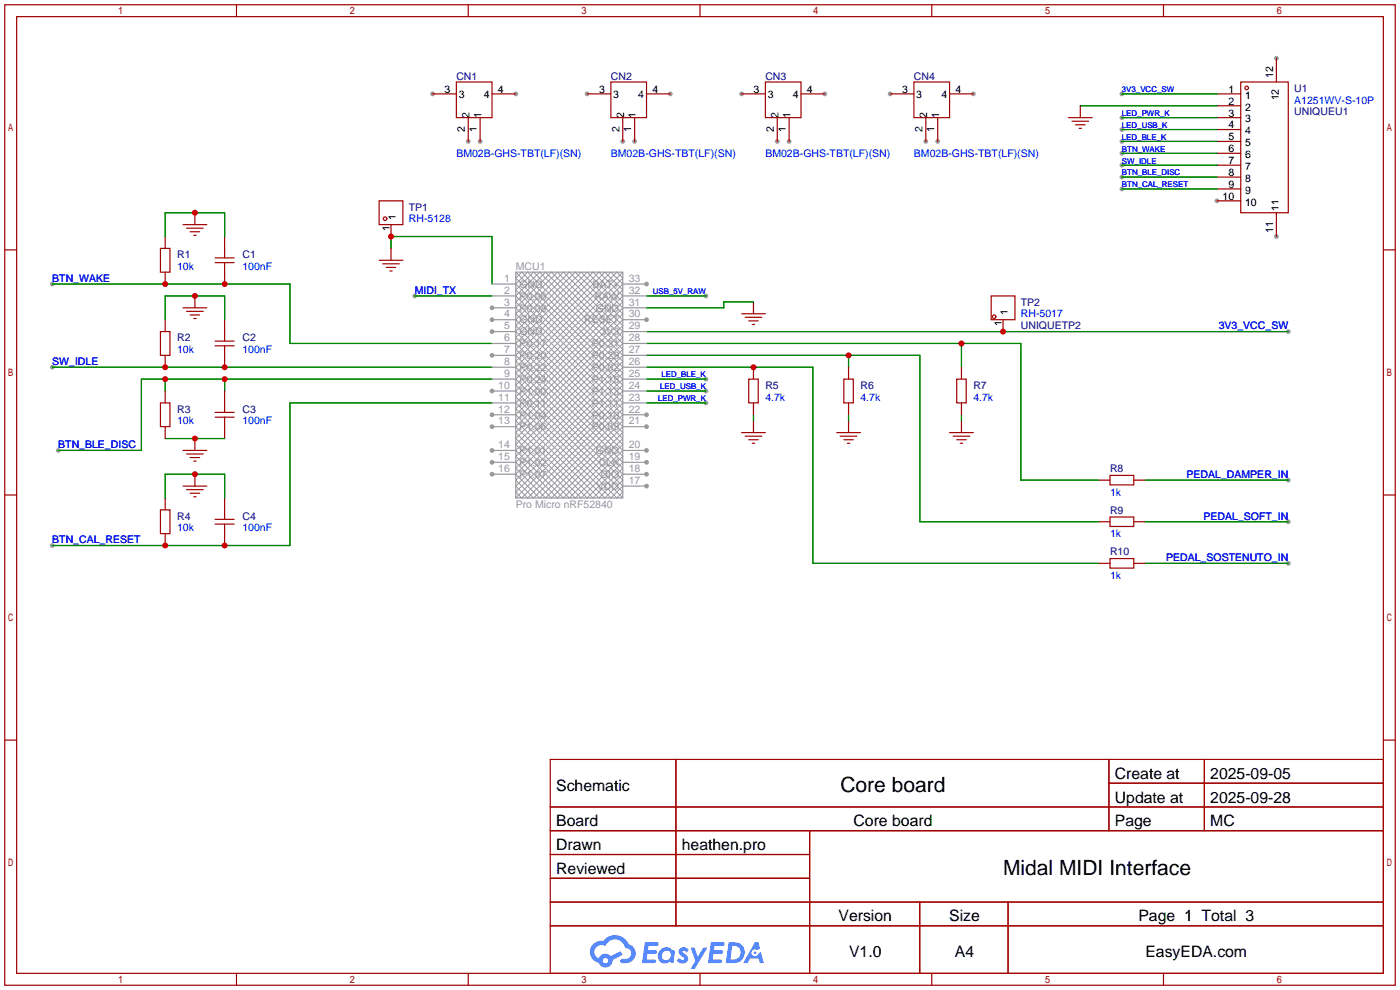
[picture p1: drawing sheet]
<svg xmlns="http://www.w3.org/2000/svg" width="299mm" height="212mm" viewBox="0 0 299 212" stroke-linecap="round" stroke-linejoin="round" font-family="sans-serif">
<g fill="#999">
<circle cx="260.1" cy="42.9" r=".51"/>
<circle cx="272.8" cy="50.5" r=".51"/>
<circle cx="272.8" cy="12.4" r=".51"/>
<circle cx="102.6" cy="30.2" r=".51"/>
<circle cx="100.1" cy="30.2" r=".51"/>
<circle cx="92.5" cy="20.1" r=".51"/>
<circle cx="110.2" cy="20.1" r=".51"/>
<circle cx="135.6" cy="30.2" r=".51"/>
<circle cx="133.1" cy="30.2" r=".51"/>
<circle cx="125.5" cy="20.1" r=".51"/>
<circle cx="143.3" cy="20.1" r=".51"/>
<circle cx="168.7" cy="30.2" r=".51"/>
<circle cx="166.1" cy="30.2" r=".51"/>
<circle cx="158.5" cy="20.1" r=".51"/>
<circle cx="176.3" cy="20.1" r=".51"/>
<circle cx="200.4" cy="30.2" r=".51"/>
<circle cx="197.9" cy="30.2" r=".51"/>
<circle cx="190.2" cy="20.1" r=".51"/>
<circle cx="208" cy="20.1" r=".51"/>
<circle cx="138.2" cy="60.7" r=".51"/>
<circle cx="138.2" cy="68.3" r=".51"/>
<circle cx="138.2" cy="88.6" r=".51"/>
<circle cx="138.2" cy="91.2" r=".51"/>
<circle cx="138.2" cy="96.3" r=".51"/>
<circle cx="138.2" cy="98.8" r=".51"/>
<circle cx="138.2" cy="101.3" r=".51"/>
<circle cx="138.2" cy="103.9" r=".51"/>
<circle cx="105.2" cy="101.3" r=".51"/>
<circle cx="105.2" cy="98.8" r=".51"/>
<circle cx="105.2" cy="96.3" r=".51"/>
<circle cx="105.2" cy="91.2" r=".51"/>
<circle cx="105.2" cy="88.6" r=".51"/>
<circle cx="105.2" cy="83.6" r=".51"/>
<circle cx="105.2" cy="75.9" r=".51"/>
<circle cx="105.2" cy="70.9" r=".51"/>
<circle cx="105.2" cy="68.3" r=".51"/>
<circle cx="105.2" cy="65.8" r=".51"/>
<circle cx="150.9" cy="63.2" r=".51"/>
<circle cx="275.3" cy="70.9" r=".51"/>
<circle cx="88.6" cy="63.2" r=".51"/>
<circle cx="275.3" cy="102.6" r=".51"/>
<circle cx="275.3" cy="111.5" r=".51"/>
<circle cx="275.3" cy="120.4" r=".51"/>
<circle cx="150.9" cy="83.6" r=".51"/>
<circle cx="150.9" cy="81" r=".51"/>
<circle cx="150.9" cy="86.1" r=".51"/>
<circle cx="11.2" cy="60.7" r=".51"/>
<circle cx="11.2" cy="78.5" r=".51"/>
<circle cx="11.2" cy="116.6" r=".51"/>
<circle cx="239.8" cy="20.1" r=".51"/>
<circle cx="239.8" cy="25.1" r=".51"/>
<circle cx="239.8" cy="27.7" r=".51"/>
<circle cx="239.8" cy="30.2" r=".51"/>
<circle cx="239.8" cy="32.8" r=".51"/>
<circle cx="239.8" cy="35.3" r=".51"/>
<circle cx="239.8" cy="37.8" r=".51"/>
<circle cx="239.8" cy="40.4" r=".51"/>
<circle cx="12.4" cy="96.3" r=".51"/>
</g>
<g fill="none" stroke="#a10000" stroke-width=".25">
<path d="M1 1h297.2v209.6h-297.2zM3.6 3.6h292.1v204.4h-292.1zM50.5 1v2.6M100.1 1v2.6M149.6 1v2.6M199.1 1v2.6M248.7 1v2.6M1 53.4h2.6M295.7 53.4h2.5M1 105.8h2.6M295.7 105.8h2.5M1 158.2h2.6"/>
<path d="M295.7 158.2h2.5M117.6 162.3h178.1v45.7h-178.1zM117.6 172.5h178.1M117.6 177.5h178.1M144.5 162.3v35.6M173 177.5v30.5M237 162.3v15.2M237 167.4h58.7M257.4 162.3v15.2M117.6 182.6h55.4M117.6 192.8h178.1M117.6 187.7h55.4"/>
<path d="M117.6 197.9h178.1M196.6 192.8v15.2M215.4 192.8v15.2M50.5 208v2.6M100.1 208v2.6M149.6 208v2.6M199.1 208v2.6M248.7 208v2.6"/>
</g>
<g fill="#5487ff">
<path d="M145.3 202.7a1.3 1.3 0 0 1 1.9 .3l-.4 .6a.54 .54 0 0 0-.9-.2l.1 .2a1.34 1.34 0 0 1 .9 1.8 1.47 1.47 0 0 1-2.3-.1l.5-.6 .8 .5a.31 .31 0 0 0 .4-.3 .31 .31 0 0 0-.3-.4 1.12 1.12 0 0 1-.7-1.8z"/>
<path d="M147.6 202.5h.9l.6 2 1.2-2h.9l-2.7 4.6h-.9l1-1.7z"/>
<path d="M137.8 201.4h1.7a1.31 1.31 0 0 1 1.2 .2 .4 .4 0 0 1-.3 .5l-1.8 .1-.1 .9h1.6a.4 .4 0 0 1 .4 .4 .4 .4 0 0 1-.5 .4h-1.6l-.2 1.2h1.4a.46 .46 0 0 1 .5 0 .46 .46 0 0 1 .1 .5l-.4 .2h-2.6z"/>
<path d="M151.9 201.4h1.7a1.32 1.32 0 0 1 1.2 .2 .39 .39 0 0 1-.3 .5l-1.8 .1-.1 .9h1.6a.4 .4 0 0 1 .4 .4 .4 .4 0 0 1-.4 .4h-1.7l-.2 1.2h1.4a.46 .46 0 0 1 .5 0 .46 .46 0 0 1 .1 .5l-.4 .2h-2.6z"/>
<path d="M161.3 201.4h.8l.3 1.3-.6 .4a.75 .75 0 0 0-1.1 .3 .75 .75 0 0 0 .5 1 .75 .75 0 0 0 .9-.7l.5-.2 .6 2.3h-.8l-.3-.9h-1.8l-.5 .9h-1z"/>
<path d="M155.7 201.4l-.6 4.4h1.5a2.27 2.27 0 0 0 2.6-2.2 2.27 2.27 0 0 0-2.7-2.2zM156.5 202.1a1.5 1.5 0 0 1 1.8 1.6 1.5 1.5 0 0 1-1.9 1.4h-.3z"/>
<path d="M141.2 203a1.6 1.6 0 0 0-.3 2.3 1.6 1.6 0 0 0 2.3 .2l.7 .3 .3-2.4-.1-.3-.5-.1a1.58 1.58 0 0 0-2.4 0zM141.8 203.5a.98 .98 0 0 1 1.6 .4 .98 .98 0 0 1-1.1 1.3 .94 .94 0 0 1-.9-.7 .94 .94 0 0 1 .4-1z"/>
<path d="M126.8 201.8a2.37 2.37 0 0 0 1.1 4 1.54 1.54 0 0 0 1.8 1 1.54 1.54 0 0 0 1.2-1.6l2.2-1.1-.5-.8-2 1a1.57 1.57 0 0 0-2.7 .5 1.5 1.5 0 0 1-.7-2.1 1.5 1.5 0 0 1 2.2-.5 2.23 2.23 0 0 1 2.3-1.4 2.23 2.23 0 0 1 2 1.8 1.16 1.16 0 0 1 1.2 1.1 1.16 1.16 0 0 1-1.1 1.2h-.7a.47 .47 0 0 0-.5 .4 .47 .47 0 0 0 .4 .5 2.17 2.17 0 0 0 2.5-.9 2.17 2.17 0 0 0-.3-2.7l-.8-.4a3.2 3.2 0 0 0-5.5-.7l-1.1 .1zM128.8 205.3a.6 .6 0 0 1 1.2 0 .6 .6 0 0 1-1.2 0z"/>
<circle cx="161.4" cy="203.6" r=".28"/>
</g>
<g fill="none" stroke="#a10000" stroke-width=".25">
<path d="M97.5 17.5h7.7v7.6h-7.7zM130.6 17.5h7.6v7.6h-7.6zM163.6 17.5h7.6v7.6h-7.6zM195.3 17.5h7.6v7.6h-7.6zM265.2 17.5h10.1v28h-10.1zM272.8 12.4v5.1M92.5 20.1h5M100.1 25.1v5.1M102.6 25.1v5.1M105.2 20.1h5M125.5 20.1h5.1M133.1 25.1v5.1"/>
<path d="M135.6 25.1v5.1M138.2 20.1h5.1M158.5 20.1h5.1M166.1 25.1v5.1M168.7 25.1v5.1M171.2 20.1h5.1M190.2 20.1h5.1M197.9 25.1v5.1M200.4 25.1v5.1M202.9 20.1h5.1M228.3 25.1h5.1M229.1 25.9h3.6"/>
<path d="M229.9 26.7h2M230.6 27.4h.5M230.9 22.6v2.5M260.1 20.1h5.1M260.1 22.6h5.1M260.1 25.1h5.1M260.1 27.7h5.1M260.1 30.2h5.1M260.1 32.8h5.1M260.1 35.3h5.1M260.1 37.8h5.1M34.3 53.1h2v5.1h-2z"/>
<path d="M35.3 50.5v2.6M35.3 58.2v2.5M39.1 48h5.1M39.9 48.8h3.5M40.6 49.5h2.1M41.4 50.3h.5M41.7 45.5v2.5M46 55.1h4M46 56.1h4M48 50.5v4.6M48 56.1v4.6M81 42.9h5.1v5.1h-5.1z"/>
<path d="M81 55.6h5.1M81.8 56.4h3.5M82.5 57.2h2.1M83.3 57.9h.5M83.6 48v2.5M83.6 53.1v2.5M260.1 40.4h5.1M260.1 42.9h5.1M272.8 45.5v5M34.3 70.9h2v5h-2zM35.3 68.3v2.6M35.3 75.9v2.6"/>
<path d="M39.1 65.8h5.1M39.9 66.5h3.5M40.6 67.3h2.1M41.4 68.1h.5M41.7 63.2v2.6M46 72.9h4M46 73.9h4M48 68.3v4.6M48 73.9v4.6M158.5 67.1h5.1M159.3 67.8h3.5M160 68.6h2.1"/>
<path d="M160.8 69.3h.5M161 64.5v2.6M161 78.5v2.5M181.4 78.5v2.5M205.5 78.5v2.5M211.8 63.2h5.1v5.1h-5.1zM214.4 68.3v2.6M34.3 86.1h2v5.1h-2zM35.3 83.6v2.5M35.3 91.2v2.5M39.1 96.3h5.1M39.9 97h3.5"/>
<path d="M40.6 97.8h2.1M41.4 98.6h.5M41.7 93.7v2.6M46 88.1h4M46 89.2h4M48 83.6v4.5M48 89.2v4.5M158.5 92.5h5.1M159.3 93.2h3.5M160 81h2.1v5.1h-2.1zM160 94h2.1M160.8 94.7h.5"/>
<path d="M161 86.1v2.5M161 89.9v2.6M178.8 92.5h5.1M179.6 93.2h3.5M180.3 81h2.1v5.1h-2.1zM180.3 94h2.1M181.1 94.7h.5M181.4 86.1v2.5M181.4 89.9v2.6M202.9 92.5h5.1M203.7 93.2h3.6M204.5 81h2v5.1h-2z"/>
<path d="M204.5 94h2M205.2 94.7h.5M205.5 86.1v2.5M205.5 89.9v2.6M34.3 109h2v5h-2zM35.3 106.4v2.6M35.3 114v2.6M39.1 103.9h5.1M39.9 104.6h3.5M40.6 105.4h2.1M41.4 106.2h.5M41.7 101.3v2.6"/>
<path d="M46 111h4M46 112h4M48 106.4v4.6M48 112v4.6M234.7 111.5h2.5M234.7 102.6h2.5M237.2 119.4h5.1v2h-5.1zM237.2 110.5h5.1v2h-5.1zM237.2 101.6h5.1v2h-5.1zM242.3 111.5h2.6M242.3 102.6h2.6M234.7 120.4h2.5"/>
<path d="M242.3 120.4h2.6"/>
<circle cx="266.4" cy="18.8" r=".38"/>
<circle cx="82.3" cy="46.7" r=".38"/>
<circle cx="212.5" cy="67.7" r=".38"/>
</g>
<g fill="none" stroke="#008700" stroke-width=".25">
<path d="M230.9 22.6h29.2M239.8 20.1h20.3M239.8 25.1h20.3M239.8 27.7h20.3M239.8 30.2h20.3M239.8 32.8h20.3M239.8 35.3h20.3M239.8 37.8h20.3M35.3 50.5v-5h12.7v5M83.6 53.1v-2.6h21.6v10.2M239.8 40.4h20.3M11.2 78.5h94"/>
<path d="M11.2 60.7h50.8v12.7h43.2M35.3 68.3v-5.1h12.7v5.1M88.6 63.2h16.6M138.2 63.2h12.7M138.2 70.9h137.1M138.2 78.5h35.5v41.9h61M138.2 73.4h80v29.2h16.5M138.2 75.9h58.4v35.6h38.1M161 64.5h-6.3v1.3h-16.5M181.4 75.9v2.6M205.5 73.4v5.1M35.3 81v2.6"/>
<path d="M35.3 93.7h12.7M48 81v2.6M105.2 81h-75v15.3h-17.8M105.2 86.1h-43.2v30.5h-50.8M138.2 83.6h12.7M138.2 81h12.7M138.2 86.1h12.7M161 88.6v1.3M181.4 88.6v1.3M205.5 88.6v1.3M35.3 106.4v-5.1h12.7v5.1M244.9 102.6h30.4"/>
<path d="M244.9 111.5h30.4M244.9 120.4h30.4"/>
</g>
<g fill="none" stroke="#999" stroke-width=".25">
<path d="M110.2 58.2h22.9v48.2h-22.9zM105.2 60.7h5M105.2 63.2h5M105.2 65.8h5M105.2 68.3h5M105.2 70.9h5M105.2 73.4h5M105.2 75.9h5M105.2 78.5h5M133.1 60.7h5.1M133.1 63.2h5.1M133.1 65.8h5.1"/>
<path d="M133.1 68.3h5.1M133.1 70.9h5.1M133.1 73.4h5.1M133.1 75.9h5.1M133.1 78.5h5.1M105.2 81h5M105.2 83.6h5M105.2 86.1h5M105.2 88.6h5M105.2 91.2h5M105.2 96.3h5M105.2 98.8h5"/>
<path d="M133.1 81h5.1M133.1 83.6h5.1M133.1 86.1h5.1M133.1 88.6h5.1M133.1 91.2h5.1M133.1 96.3h5.1M133.1 98.8h5.1M105.2 101.3h5M133.1 101.3h5.1M133.1 103.9h5.1"/>
</g>
<path d="M110.2 58.2l22.9 22.8-22.9 22.9 2.6 2.5 20.3-20.3-22.9-22.9 5.1-5 17.8 17.7-22.9 22.9 7.7 7.6 15.2-15.2-22.9-22.9 10.2-10.1 12.7 12.7-22.9 22.8 12.7 12.7 10.2-10.1-22.9-22.9 15.3-15.2 7.6 7.6-22.9 22.8 17.8 17.8 5.1-5.1-22.9-22.8 20.4-20.3 2.5 2.5-22.9 22.9 22.9 22.8M111.5 58.2l21.6 21.6-22.9 22.8 3.8 3.8 19.1-19-22.9-22.9 6.4-6.3 16.5 16.5-22.9 22.8 8.9 8.9 14-13.9-22.9-22.9 11.5-11.4 11.4 11.4-22.9 22.9 14 13.9 8.9-8.9-22.9-22.8 16.5-16.5 6.4 6.3-22.9 22.9 19.1 19 3.8-3.8-22.9-22.8 21.6-21.6 1.3 1.2-22.9 22.9 22.9 22.9-1.3 1.2-21.6-21.6 22.9-22.8-3.8-3.8-19.1 19 22.9 22.9-6.4 6.3-16.5-16.5 22.9-22.8-8.9-8.9-14 13.9 22.9 22.9-11.4 11.4-11.5-11.4 22.9-22.9-14-13.9-8.9 8.9 22.9 22.8-16.5 16.5-6.4-6.3 22.9-22.9-19.1-19-3.8 3.8 22.9 22.8-21.6 21.6-1.3-1.2 22.9-22.9-22.9-22.9zM133.1 58.2l-22.9 22.8 22.9 22.9-2.5 2.5-20.4-20.3 22.9-22.9-5.1-5-17.8 17.7 22.9 22.9-7.6 7.6-15.3-15.2 22.9-22.9-10.2-10.1-12.7 12.7 22.9 22.8-12.7 12.7-10.2-10.1 22.9-22.9-15.2-15.2-7.7 7.6 22.9 22.8-17.8 17.8-5.1-5.1 22.9-22.8-20.3-20.3-2.6 2.5 22.9 22.9-22.9 22.8" fill="none" stroke="#999" stroke-width=".21"/>
<g fill="#c00">
<circle cx="83.6" cy="50.5" r=".63"/>
<circle cx="214.4" cy="70.9" r=".63"/>
<circle cx="161" cy="78.5" r=".63"/>
<circle cx="205.5" cy="73.4" r=".63"/>
<circle cx="181.4" cy="75.9" r=".63"/>
<circle cx="35.3" cy="60.7" r=".63"/>
<circle cx="48" cy="60.7" r=".63"/>
<circle cx="35.3" cy="78.5" r=".63"/>
<circle cx="48" cy="78.5" r=".63"/>
<circle cx="35.3" cy="116.6" r=".63"/>
<circle cx="48" cy="116.6" r=".63"/>
<circle cx="35.3" cy="81" r=".63"/>
<circle cx="48" cy="81" r=".63"/>
<circle cx="41.7" cy="93.7" r=".63"/>
<circle cx="41.7" cy="101.3" r=".63"/>
<circle cx="41.7" cy="63.2" r=".63"/>
<circle cx="41.7" cy="45.5" r=".63"/>
</g>
<g font-size="4.5">
<text x="179.6" y="169.3">Core board</text>
<text x="214.4" y="187.1">Midal MIDI Interface</text>
</g>
<g font-size="3.4">
<text x="238.3" y="166.5">Create at</text>
<text x="258.7" y="166.5">2025-09-05</text>
<text x="118.9" y="169">Schematic</text>
<text x="238.3" y="171.5">Update at</text>
<text x="258.7" y="171.5">2025-09-28</text>
<text x="118.9" y="176.6">Board</text>
<text x="182.4" y="176.6">Core board</text>
<text x="238.3" y="176.6">Page</text>
<text x="258.7" y="176.6">MC</text>
<text x="118.9" y="181.7">Drawn</text>
<text x="145.7" y="181.7">heathen.pro</text>
<text x="118.9" y="186.8">Reviewed</text>
<text x="179.2" y="196.9">Version</text>
<text x="202.9" y="196.9">Size</text>
<text x="243.3" y="196.9">Page 1 Total 3</text>
<text x="181.5" y="204.6">V1.0</text>
<text x="204.1" y="204.6">A4</text>
<text x="244.8" y="204.6">EasyEDA.com</text>
</g>
<g font-size="2.2" fill="#000080">
<text x="97.5" y="17.1">CN1</text>
<text x="130.6" y="17.1">CN2</text>
<text x="163.6" y="17.1">CN3</text>
<text x="195.3" y="17.1">CN4</text>
<text x="276.6" y="19.6">U1</text>
<text x="276.6" y="24.7">UNIQUEU1</text>
<text x="87.4" y="45">TP1</text>
<text x="37.8" y="55.2">R1</text>
<text x="51.8" y="55.2">C1</text>
<text x="218.2" y="65.3">TP2</text>
<text x="218.2" y="70.4">UNIQUETP2</text>
<text x="37.8" y="72.9">R2</text>
<text x="51.8" y="72.9">C2</text>
<text x="163.6" y="83.1">R5</text>
<text x="183.9" y="83.1">R6</text>
<text x="208" y="83.1">R7</text>
<text x="37.8" y="88.2">R3</text>
<text x="51.8" y="88.2">C3</text>
<text x="237.2" y="100.9">R8</text>
<text x="37.8" y="111">R4</text>
<text x="51.8" y="111">C4</text>
<text x="237.2" y="109.8">R9</text>
<text x="237.2" y="118.7">R10</text>
</g>
<g font-size="2.2">
<text x="272.1" y="16.6" transform="rotate(-90 272.1 16.6)">12</text>
<text x="95" y="19.8">3</text>
<text x="98" y="20.8">3</text>
<text x="103.4" y="20.8">4</text>
<text x="106.4" y="19.8">4</text>
<text x="128" y="19.8">3</text>
<text x="131.1" y="20.8">3</text>
<text x="136.4" y="20.8">4</text>
<text x="139.4" y="19.8">4</text>
<text x="161.1" y="19.8">3</text>
<text x="164.1" y="20.8">3</text>
<text x="169.4" y="20.8">4</text>
<text x="172.5" y="19.8">4</text>
<text x="192.8" y="19.8">3</text>
<text x="195.8" y="20.8">3</text>
<text x="201.2" y="20.8">4</text>
<text x="204.2" y="19.8">4</text>
<text x="262.5" y="19.8">1</text>
<text x="262.5" y="22.4">2</text>
<text x="266.1" y="21.1">1</text>
<text x="266.1" y="23.6">2</text>
<text x="273.3" y="21.5" transform="rotate(-90 273.3 21.5)">12</text>
<text x="99.3" y="28.2" transform="rotate(-90 99.3 28.2)">2</text>
<text x="100.4" y="25.1" transform="rotate(-90 100.4 25.1)">2</text>
<text x="101.9" y="28.2" transform="rotate(-90 101.9 28.2)">1</text>
<text x="102.9" y="25.1" transform="rotate(-90 102.9 25.1)">1</text>
<text x="132.4" y="28.2" transform="rotate(-90 132.4 28.2)">2</text>
<text x="133.4" y="25.1" transform="rotate(-90 133.4 25.1)">2</text>
<text x="134.9" y="28.2" transform="rotate(-90 134.9 28.2)">1</text>
<text x="135.9" y="25.1" transform="rotate(-90 135.9 25.1)">1</text>
<text x="165.4" y="28.2" transform="rotate(-90 165.4 28.2)">2</text>
<text x="166.4" y="25.1" transform="rotate(-90 166.4 25.1)">2</text>
<text x="167.9" y="28.2" transform="rotate(-90 167.9 28.2)">1</text>
<text x="168.9" y="25.1" transform="rotate(-90 168.9 25.1)">1</text>
<text x="197.1" y="28.2" transform="rotate(-90 197.1 28.2)">2</text>
<text x="198.2" y="25.1" transform="rotate(-90 198.2 25.1)">2</text>
<text x="199.7" y="28.2" transform="rotate(-90 199.7 28.2)">1</text>
<text x="200.7" y="25.1" transform="rotate(-90 200.7 25.1)">1</text>
<text x="262.5" y="24.9">3</text>
<text x="262.5" y="27.4">4</text>
<text x="262.5" y="30">5</text>
<text x="266.1" y="26.2">3</text>
<text x="266.1" y="28.7">4</text>
<text x="262.5" y="32.5">6</text>
<text x="262.5" y="35.1">7</text>
<text x="266.1" y="31.3">5</text>
<text x="266.1" y="33.8">6</text>
<text x="262.5" y="37.6">8</text>
<text x="262.5" y="40.1">9</text>
<text x="266.1" y="36.3">7</text>
<text x="266.1" y="38.9">8</text>
<text x="266.1" y="41.4">9</text>
<text x="84.6" y="47.1" transform="rotate(-90 84.6 47.1)">1</text>
<text x="261.3" y="42.7">10</text>
<text x="266.1" y="44">10</text>
<text x="273.3" y="45" transform="rotate(-90 273.3 45)">11</text>
<text x="83.3" y="49.4" transform="rotate(-90 83.3 49.4)">1</text>
<text x="272.1" y="49.8" transform="rotate(-90 272.1 49.8)">11</text>
<text x="214.1" y="69.7" transform="rotate(-90 214.1 69.7)">1</text>
<text x="215.4" y="67.4" transform="rotate(-90 215.4 67.4)">1</text>
</g>
<g font-size="2.2" fill="#00f">
<text x="276.6" y="22.1">A1251WV-S-10P</text>
<text x="97.5" y="33.6">BM02B-GHS-TBT(LF)(SN)</text>
<text x="130.6" y="33.6">BM02B-GHS-TBT(LF)(SN)</text>
<text x="163.6" y="33.6">BM02B-GHS-TBT(LF)(SN)</text>
<text x="195.3" y="33.6">BM02B-GHS-TBT(LF)(SN)</text>
<text x="87.4" y="47.5">RH-5128</text>
<text x="37.8" y="57.7">10k</text>
<text x="51.8" y="57.7">100nF</text>
<text x="11.2" y="60.2">BTN_WAKE</text>
<text x="88.6" y="62.8">MIDI_TX</text>
<text x="218.2" y="67.9">RH-5017</text>
<text x="260.5" y="70.4">3V3_VCC_SW</text>
<text x="37.8" y="75.5">10k</text>
<text x="51.8" y="75.5">100nF</text>
<text x="11.2" y="78">SW_IDLE</text>
<text x="163.6" y="85.6">4.7k</text>
<text x="183.9" y="85.6">4.7k</text>
<text x="208" y="85.6">4.7k</text>
<text x="12.4" y="95.8">BTN_BLE_DISC</text>
<text x="37.8" y="90.7">10k</text>
<text x="51.8" y="90.7">100nF</text>
<text x="237.2" y="106">1k</text>
<text x="253.6" y="102.1">PEDAL_DAMPER_IN</text>
<text x="37.8" y="113.6">10k</text>
<text x="51.8" y="113.6">100nF</text>
<text x="257.2" y="111">PEDAL_SOFT_IN</text>
<text x="11.2" y="116.1">BTN_CAL_RESET</text>
<text x="237.2" y="114.8">1k</text>
<text x="249.2" y="119.9">PEDAL_SOSTENUTO_IN</text>
<text x="237.2" y="123.7">1k</text>
</g>
<g font-size="2.2" fill="#999">
<text x="110.2" y="57.7">MCU1</text>
<text x="107.7" y="65.3">3</text>
<text x="107.7" y="62.8">2</text>
<text x="107.7" y="60.2">1</text>
<text x="111" y="64">P0.06</text>
<text x="111" y="61.5">GND</text>
<text x="126.7" y="61.5">BAT+</text>
<text x="127.1" y="64">RAW</text>
<text x="134.4" y="60.2">33</text>
<text x="134.4" y="62.8">32</text>
<text x="134.4" y="65.3">31</text>
<text x="107.7" y="70.4">5</text>
<text x="107.7" y="67.9">4</text>
<text x="111" y="71.7">GND</text>
<text x="111" y="69.1">GND</text>
<text x="111" y="66.6">P0.08</text>
<text x="124.8" y="69.1">RESET</text>
<text x="127.3" y="66.6">GND</text>
<text x="128.3" y="71.7">3V3</text>
<text x="134.4" y="67.9">30</text>
<text x="134.4" y="70.4">29</text>
<text x="107.7" y="75.5">7</text>
<text x="107.7" y="72.9">6</text>
<text x="111" y="76.7">P0.20</text>
<text x="111" y="74.2">P0.17</text>
<text x="126.5" y="74.2">P0.31</text>
<text x="126.5" y="76.7">P0.29</text>
<text x="134.4" y="72.9">28</text>
<text x="134.4" y="75.5">27</text>
<text x="106.5" y="83.1">10</text>
<text x="107.7" y="80.6">9</text>
<text x="107.7" y="78">8</text>
<text x="111" y="81.8">P0.24</text>
<text x="111" y="79.3">P0.22</text>
<text x="126.5" y="79.3">P0.02</text>
<text x="126.5" y="81.8">P1.15</text>
<text x="134.4" y="78">26</text>
<text x="134.4" y="80.6">25</text>
<text x="134.4" y="83.1">24</text>
<text x="106.5" y="88.2">12</text>
<text x="106.5" y="85.6">11</text>
<text x="111" y="89.4">P1.04</text>
<text x="111" y="86.9">P0.11</text>
<text x="111" y="84.4">P1.00</text>
<text x="126.5" y="84.4">P1.13</text>
<text x="126.5" y="86.9">P1.11</text>
<text x="126.5" y="89.4">P0.10</text>
<text x="134.4" y="85.6">23</text>
<text x="134.4" y="88.2">22</text>
<text x="106.5" y="95.8">14</text>
<text x="106.5" y="90.7">13</text>
<text x="111" y="92">P1.06</text>
<text x="126.5" y="92">P0.09</text>
<text x="134.4" y="90.7">21</text>
<text x="134.4" y="95.8">20</text>
<text x="106.5" y="100.9">16</text>
<text x="106.5" y="98.3">15</text>
<text x="111" y="99.6">P1.02</text>
<text x="111" y="97.1">P1.01</text>
<text x="127.3" y="97.1">GND</text>
<text x="128" y="99.6">CLK</text>
<text x="134.4" y="98.3">19</text>
<text x="134.4" y="100.9">18</text>
<text x="111" y="102.1">P1.07</text>
<text x="127.6" y="104.7">VDD</text>
<text x="128.3" y="102.1">DIO</text>
<text x="134.4" y="103.4">17</text>
<text x="110.2" y="108.5">Pro Micro nRF52840</text>
</g>
<g font-size="1.7" fill="#00f">
<text x="239.8" y="19.7">3V3_VCC_SW</text>
<text x="239.8" y="24.8">LED_PWR_K</text>
<text x="239.8" y="27.3">LED_USB_K</text>
<text x="239.8" y="29.9">LED_BLE_K</text>
<text x="239.8" y="32.4">BTN_WAKE</text>
<text x="239.8" y="34.9">SW_IDLE</text>
<text x="239.8" y="37.5">BTN_BLE_DISC</text>
<text x="239.8" y="40">BTN_CAL_RESET</text>
<text x="139.5" y="62.9">USB_5V_RAW</text>
<text x="141.1" y="83.2">LED_USB_K</text>
<text x="141.4" y="80.7">LED_BLE_K</text>
<text x="140.6" y="85.7">LED_PWR_K</text>
</g>
</svg>
